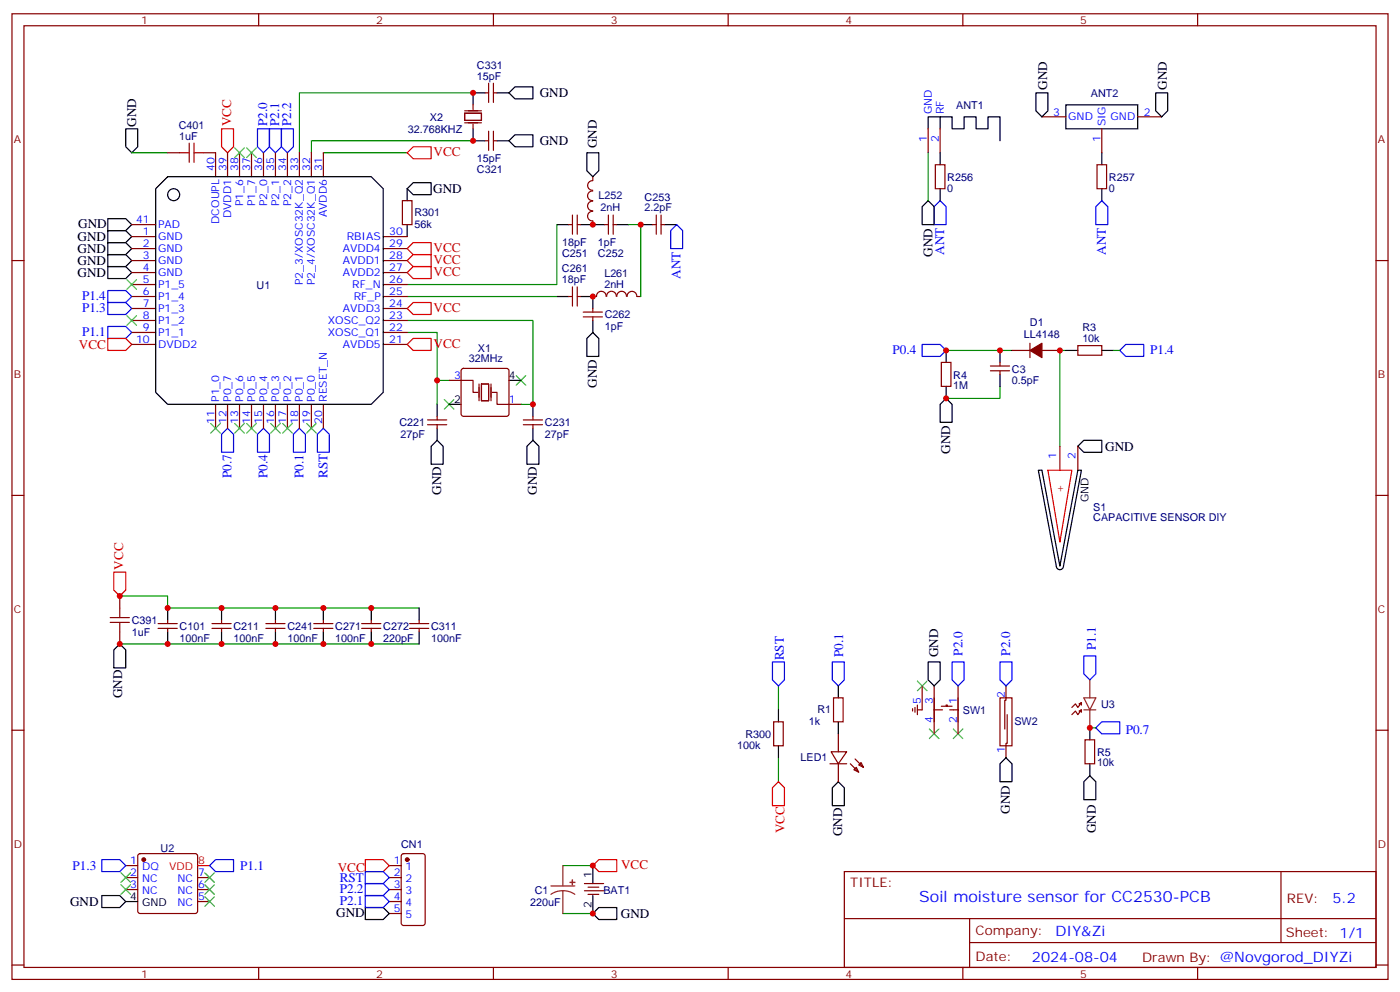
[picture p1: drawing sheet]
<svg xmlns="http://www.w3.org/2000/svg" width="412mm" height="292mm" viewBox="0 0 412 292" stroke-linecap="round" stroke-linejoin="round" font-family="sans-serif">
<g fill="none" stroke="#870000" stroke-width=".35">
<path d="M3.5 4.1h405.4v284.3h-405.4zM7.1 7.6h398.2v277.3h-398.2zM76.2 4.1v3.5M145.3 4.1v3.5M214.5 4.1v3.5M283.6 4.1v3.5M352.8 4.1v3.5M142.9 27.3h1M143.9 24.5v5.7M143.9 38.6v5.7M145.3 24.5v5.7M145.3 38.6v5.7"/>
<path d="M145.3 27.3h1.1M273.4 37.9v7.1M276.9 37.9v7.1M306.9 34.4h7.1M324.6 37.9v7.1M335.1 34.4h7.1M49.4 45h3.5M60 45h3.5v7M67 45v7M70.6 45v7M74.1 45v7M77.6 45v7"/>
<path d="M81.1 45v7M84.7 45v7M88.2 45v7M91.7 45v7M95.2 45v7M118.5 59.1h2.9v7h-2.9zM142.9 41.5h1M145.3 41.5h1.1M174.6 59.2a1.41 1.41 0 0 0-1.5 1.4 1.41 1.41 0 0 0 1.5 1.5M174.6 56.3a1.41 1.41 0 0 0-1.5 1.4 1.41 1.41 0 0 0 1.5 1.4M174.6 53.2a1.41 1.41 0 0 0-1.5 1.4 1.41 1.41 0 0 0 1.5 1.4M174.6 52v1.1"/>
<path d="M275.5 48.5h2.8v7.1h-2.8zM323.1 48.5h2.9v7.1h-2.9zM3.5 76.7h3.6M38.8 76.7h7.1M38.8 66.1h7.1M38.8 69.7h7.1M38.8 73.2h7.1M112.9 76.7h7M112.9 69.7h7M112.9 73.2h7M167.6 66.1h1M168.6 63.3v5.7"/>
<path d="M170 63.3v5.7M170 66.1h1.1M174.6 62.2a1.41 1.41 0 0 0-1.5 1.4 1.41 1.41 0 0 0 1.5 1.4M174.6 65.1v1M178.2 66.1h1M179.2 63.3v5.7M180.6 66.1h1.1M180.6 63.3v5.7M192.3 66.1h1M193.3 63.3v5.7M194.7 66.1h1.1M194.7 63.3v5.7"/>
<path d="M405.3 76.7h3.6M38.8 87.3h7.1M38.8 80.3h7.1M38.8 83.8h7.1M38.8 90.8h7.1M38.8 94.4h7.1M38.8 97.9h7.1M112.9 87.3h7M112.9 80.3h7M112.9 83.8h7M112.9 90.8h7M112.9 94.4h7"/>
<path d="M112.9 97.9h7M167.6 87.3h1M168.6 84.5v5.6M170 84.5v5.6M170 87.3h1.1M171.8 93.3h5.6M171.8 91.9h5.6M174.6 87.3h1.1M174.6 90.8v1.1M174.6 93.3v1.1M175.7 87.3a1.41 1.41 0 0 1 1.4-1.5 1.41 1.41 0 0 1 1.4 1.5M178.7 87.3a1.41 1.41 0 0 1 1.4-1.5 1.41 1.41 0 0 1 1.4 1.5"/>
<path d="M181.7 87.3a1.41 1.41 0 0 1 1.4-1.5 1.41 1.41 0 0 1 1.4 1.5M184.7 87.3a1.41 1.41 0 0 1 1.5-1.5 1.41 1.41 0 0 1 1.4 1.5M187.7 87.3h1M38.8 101.4h7.1M63.5 119.1v7M67 119.1v7M70.6 119.1v7M74.1 119.1v7M77.6 119.1v7M81.1 119.1v7M84.7 119.1v7M88.2 119.1v7"/>
<path d="M91.7 119.1v7M95.2 119.1v7M112.9 101.4h7M132.3 112h3.5M136.1 108.7l.4-.2h12.7l.5 .2 .2 .5v12.7l-.2 .5-.5 .2h-12.7l-.5-.2-.2-.5v-12.7zM149.9 119.1h3.6M277.3 106.7h2.8v7.1h-2.8zM291.7 109.2h5.7M291.7 107.8h5.7M294.6 106.7v1.1M294.6 109.2v1M298.1 103.2h5.3"/>
<path d="M303.4 101.1v4.2M306.9 103.2h5.3M317.5 101.8h7.1v2.8h-7.1zM125.9 125.1h5.7M125.9 123.6h5.7M128.8 122.6v1M128.8 125.1v1M154.2 125.1h5.6M154.2 123.6h5.6M157 122.6v1M157 125.1v1M312.2 131.4v7.1"/>
<path d="M317.5 131.4v7.1M3.5 145.9h3.6M405.3 145.9h3.6M35.3 175.5v3.5M35.3 186.1v3.5M46.6 185h5.6M46.6 183.6h5.6M49.4 182.6v1M49.4 185v1.1M62.4 185h5.7M62.4 183.6h5.7M65.3 182.6v1"/>
<path d="M65.3 185v1.1M78.3 185h5.7M78.3 183.6h5.7M81.1 182.6v1M81.1 185v1.1M92.4 185h5.7M92.4 183.6h5.7M95.2 182.6v1M95.2 185v1.1M106.5 185h5.7M106.5 183.6h5.7M109.4 182.6v1"/>
<path d="M109.4 185v1.1M120.6 185h5.7M120.6 183.6h5.7M123.5 182.6v1M123.5 185v1.1M3.5 215h3.6M227.9 212.5h2.8v7.1h-2.8zM245.5 205.5h2.9v7h-2.9zM246.9 216.1v5.3M268.8 208.7v.7M269.5 208.3v1.4M270.2 207.6v2.8"/>
<path d="M271.6 202v7h-1.4M275.2 202v14.1M275.2 209h2.4M277.3 208h3.2M278.7 208v-.4h.3v.4M279.8 209h2.4M282.2 202v14.1M294.6 205.5h3.5v14.1h-3.5zM296.3 202v4.2h-.3v8.5M296.7 210.4v8.5h-.4v4.2M317.9 207.3l.7-.4-1.1 1.4-.7-1-1.1 1M317.9 209.4l.7-.4-1.1 1.4-.7-1-1.1 1"/>
<path d="M318.6 206.9v.7M318.6 209v.7M319.6 217.8h2.8v7.1h-2.8zM405.3 215h3.6M244.5 224.9h4.9M244.8 221.4h4.6l-2.5 3.5zM246.9 224.9v5.3M250.5 224.9l2.4 2.5M251.5 226.7l.7-.7 .7 1.4zM251.9 223.5l2.5 2.5M252.9 225.2l.7-.7 .8 1.5zM37 254.9h3.6"/>
<path d="M37 258.4h3.6M40.8 251.6l.5-.2h16.2l.5 .2 .2 .5v16.2l-.2 .5-.5 .2h-16.2l-.5-.2-.2-.5v-16.2zM58.2 258.4h3.5M114.7 254.9h3.5M114.7 258.4h3.5M118.4 251.6l.5-.2h5.6l.7 .4v20l-.4 .7h-5.9l-.7-.4v-20zM248.7 256.6h156.6v28.3h-156.6zM377.3 256.7v20.8M37 261.9h3.6M58.2 261.9h3.5M58.2 265.5h3.5M114.7 261.9h3.5"/>
<path d="M114.7 265.5h3.5M114.7 269h3.5M172.2 262.3h5.6M172.2 260.2h5.6M173.2 263.3h3.2M173.2 261.2h3.2M248.7 270.5h156.5M285.6 277.5h119.6M285.6 270.5v14.1M3.5 284.2h3.6M76.2 284.9v3.5M145.3 284.9v3.5"/>
<path d="M214.5 284.9v3.5M283.6 284.9v3.5M352.8 284.9v3.5M405.3 284.2h3.6"/>
</g>
<g fill="none" stroke="#008700" stroke-width=".35">
<path d="M139.3 27.3h-51.1v17.7M38.8 45h10.6M95.2 45h24.7M139.3 41.5h-47.6v3.5M273.4 45v14.1M164 66.1v17.7h-44.1M185.2 66.1h3.5v21.2M119.9 97.9h8.9v14.1h3.5M119.9 94.4h37.1v24.7h-3.5M119.9 87.3h44.1M128.8 112v7.1M278.7 103.2h19.4"/>
<path d="M294.6 113.8v3.5h-15.9M314 103.2h-1.8v28.2M328.1 103.2h1.7M35.3 175.5h14.1v3.5h74.1M35.3 189.6h88.2M229.3 202v7M321 214.3h1.8M229.3 223.1v7.1M165.8 254.9h8.8M165.8 269h8.8"/>
</g>
<g fill="none" stroke="#000" stroke-width=".35">
<path d="M37 37.9h3.6v5.3l-1.8 1.8-1.8-1.8zM139.3 37.9v3.6h3.6M142.9 27.3h-3.6v3.6M146.4 27.3h3.5M151.7 25.6h5.3v3.5h-5.3l-1.8-1.8zM151.7 39.7h5.3v3.5h-5.3l-1.8-1.7zM276.9 37.9v-3.5h3.6v3.5h3.5v-3.5h3.5v3.5h3.5v-3.5h3.6v7.1M276.9 34.4h-3.5v3.5M305.2 27.3h3.5v5.3l-1.8 1.8-1.7-1.8zM314 30.9h21.1v7h-21.1zM340.4 27.3h3.6v5.3l-1.8 1.8-1.8-1.8zM49.4 52h60l3.5 3.6v59.9l-3.5 3.6h-60l-3.5-3.6v-59.9z"/>
<path d="M119.9 55.6v3.5M121.7 53.8h5.3v3.5h-5.3l-1.8-1.7zM146.4 41.5h3.5M172.9 45h3.5v5.3l-1.8 1.7-1.7-1.7zM276.9 45v3.5M276.9 55.6v3.5M324.6 45v3.5M324.6 55.6v3.5M31.7 64.4h5.3l1.8 1.7-1.8 1.8h-5.3zM31.7 78.5h5.3l1.8 1.8-1.8 1.7h-5.3zM31.7 75h5.3l1.8 1.7-1.8 1.8h-5.3zM31.7 71.4h5.3l1.8 1.8-1.8 1.8h-5.3z"/>
<path d="M31.7 67.9h5.3l1.8 1.8-1.8 1.7h-5.3zM119.9 66.1v3.6M164 66.1h3.6M171.1 66.1h7.1M181.7 66.1h3.5M188.7 66.1h3.6M195.8 66.1h3.5M271.6 60.9l1.8-1.8 1.8 1.8v5.2h-3.6zM164 87.3h3.6M171.1 87.3h3.5v3.5M174.6 97.9l1.8 1.8v5.3h-3.5v-5.3zM174.6 94.4v3.5"/>
<path d="M128.8 119.1v3.5M132.3 119.1h3.5M149.9 112h3.6M157 119.1v3.5M278.7 117.3l1.8 1.8v5.3h-3.6v-5.3zM278.7 103.2v3.5M278.7 113.8v3.5M294.6 103.2v3.5M294.6 110.2v3.6M314 103.2h3.5M324.6 103.2h3.5M127 131.4l1.8-1.8 1.7 1.8v5.3h-3.5z"/>
<path d="M128.8 126.1v3.5M155.2 131.4l1.8-1.8 1.7 1.8v5.3h-3.5zM157 126.1v3.5M305.9 138.5h1l5.3 28.2 5.3-28.2h1.1l-5.3 28.2a1.06 1.06 0 0 1-1.1 1 1.06 1.06 0 0 1-1.1-1zM317.5 131.4l1.8-1.8h5.3v3.6h-5.3zM49.4 179v3.6M65.3 179v3.6M81.1 179v3.6M95.2 179v3.6M109.4 179v3.6M123.5 179v3.6M33.5 191.4l1.8-1.8 1.7 1.8v5.3h-3.5z"/>
<path d="M49.4 186.1v3.5M65.3 186.1v3.5M81.1 186.1v3.5M95.2 186.1v3.5M109.4 186.1v3.5M123.5 186.1v3.5M273.4 194.9h3.5v5.3l-1.7 1.8-1.8-1.8zM229.3 209v3.5M229.3 219.6v3.5M246.9 202v3.5M246.9 212.5v3.6M321 214.3v3.5"/>
<path d="M245.2 232l1.7-1.8 1.8 1.8v5.2h-3.5zM296.3 223.1l1.8 1.8v5.3h-3.5v-5.3zM319.3 230.2l1.7-1.8 1.8 1.8v5.3h-3.5zM321 224.9v3.5M174.6 254.9v5.3M30 263.7h5.3l1.7 1.8-1.7 1.7h-5.3zM37 265.5h3.6M107.6 267.2h5.3l1.8 1.8-1.8 1.8h-5.3zM174.6 269l1.8-1.8h5.3v3.6h-5.3zM174.6 263.7v5.3"/>
<circle cx="51.2" cy="57.3" r="1.76"/>
</g>
<g fill="none" stroke="#3c3" stroke-width=".35">
<path d="M69.1 43.6l2.9 2.8M72 43.6l-2.9 2.8M72.7 43.6l2.8 2.8M75.5 43.6l-2.8 2.8M37.4 82.4l2.8 2.8M37.4 93l2.8 2.8M40.2 82.4l-2.8 2.8M40.2 93l-2.8 2.8M130.9 117.7l2.8 2.8M133.7 117.7l-2.8 2.8M152 110.6l2.9 2.8M154.9 110.6l-2.9 2.8"/>
<path d="M62.1 124.7l2.8 2.8M64.9 124.7l-2.8 2.8M69.1 124.7l2.9 2.8M72 124.7l-2.9 2.8M72.7 124.7l2.8 2.8M75.5 124.7l-2.8 2.8M79.7 124.7l2.8 2.8M82.5 124.7l-2.8 2.8M83.3 124.7l2.8 2.8M86.1 124.7l-2.8 2.8M90.3 124.7l2.8 2.8M93.1 124.7l-2.8 2.8"/>
<path d="M270.2 200.6l2.8 2.8M273 200.6l-2.8 2.8M273.8 214.7l2.8 2.8M276.6 214.7l-2.8 2.8M280.8 214.7l2.8 2.8M283.6 214.7l-2.8 2.8M35.6 257l2.9 2.8M38.5 257l-2.9 2.8M60.3 257l2.8 2.8M63.1 257l-2.8 2.8M35.6 260.5l2.9 2.8M38.5 260.5l-2.9 2.8"/>
<path d="M60.3 260.5l2.8 2.8M60.3 264.1l2.8 2.8M63.1 260.5l-2.8 2.8M63.1 264.1l-2.8 2.8"/>
</g>
<g fill="#8c2424" stroke="#8c2424" stroke-width=".35">
<path d="M168.6 259.1v1.4z"/>
<path d="M167.9 259.8l1.4 .1z"/>
</g>
<path d="M319.3 205.5h3.5l-1.8 3.5zM319.3 209h3.5M321 200.2v5.3M321 209v5.3M165.8 254.9v6M162.3 260.9h7M165.8 262.3l1.9 .2 1.6 .8M165.8 262.3l-1.8 .2-1.7 .8M165.8 262.3v6.7" fill="none" stroke="#8c2424" stroke-width=".35"/>
<g fill="none" stroke="#f00" stroke-width=".35">
<path d="M65.3 37.9h3.5v5.3l-1.8 1.8-1.7-1.8zM119.9 45l1.8-1.8h5.3v3.5h-5.3zM119.9 76.7l1.8-1.7h5.3v3.5h-5.3zM119.9 73.2l1.8-1.8h5.3v3.6h-5.3zM31.7 99.7h5.3l1.8 1.7-1.8 1.8h-5.3zM119.9 90.8l1.8-1.7h5.3v3.5h-5.3zM119.9 80.3l1.8-1.8h5.3v3.5h-5.3zM119.9 101.4l1.8-1.7h5.3v3.5h-5.3zM308.7 138.5h7l-3.5 21.1zM33.5 168.5h3.5v5.2l-1.7 1.8-1.8-1.8zM229.3 230.2l1.8 1.8v5.2h-3.6v-5.2zM58.2 254.9h3.5"/>
<path d="M107.6 253.1h5.3l1.8 1.8-1.8 1.7h-5.3zM174.6 254.9l1.8-1.8h5.3v3.5h-5.3z"/>
</g>
<g fill="#870000" stroke="#870000" stroke-width=".35">
<path d="M303.4 103.2l3.5-2.1v4.2z"/>
<circle cx="42.3" cy="253.1" r=".53"/>
<circle cx="119.9" cy="253.1" r=".53"/>
</g>
<g fill="none" stroke="#00f" stroke-width=".35">
<path d="M75.8 37.9h3.6v5.3l-1.8 1.8-1.8-1.8zM79.4 37.9h3.5v5.3l-1.8 1.8-1.7-1.8zM82.9 37.9h3.5v5.3l-1.7 1.8-1.8-1.8zM199.3 66.1l1.8 1.8v5.3h-3.5v-5.3zM275.2 60.9l1.7-1.8 1.8 1.8v5.2h-3.5zM322.8 60.9l1.8-1.8 1.7 1.8v5.2h-3.5zM31.7 85.5h5.3l1.8 1.8-1.8 1.8h-5.3zM31.7 89.1h5.3l1.8 1.7-1.8 1.8h-5.3zM31.7 96.1h5.3l1.8 1.8-1.8 1.8h-5.3zM271.6 101.4h5.3l1.8 1.8-1.8 1.8h-5.3zM329.8 103.2l1.8-1.8h5.3v3.6h-5.3zM67 126.1l1.8 1.8v5.3h-3.5v-5.3z"/>
<path d="M77.6 126.1l1.8 1.8v5.3h-3.6v-5.3zM86.4 127.9l1.8-1.8 1.8 1.8v5.3h-3.6zM95.2 126.1l1.8 1.8v5.3h-3.5v-5.3zM227.5 194.9h3.6v5.3l-1.8 1.8-1.8-1.8zM245.2 194.9h3.5v5.3l-1.8 1.8-1.7-1.8zM280.5 194.9h3.5v5.3l-1.8 1.8-1.7-1.8zM294.6 194.9h3.5v5.3l-1.8 1.8-1.7-1.8zM319.3 193.1h3.5v5.3l-1.8 1.8-1.7-1.8zM322.8 214.3l1.8-1.8h5.2v3.6h-5.2zM30 253.1h5.3l1.7 1.8-1.7 1.7h-5.3zM61.7 254.9l1.8-1.8h5.3v3.5h-5.3zM107.6 256.6h5.3l1.8 1.8-1.8 1.8h-5.3z"/>
<path d="M107.6 260.2h5.3l1.8 1.7-1.8 1.8h-5.3zM107.6 263.7h5.3l1.8 1.8-1.8 1.7h-5.3z"/>
</g>
<path d="M136.9 33.3h4.9v2.2h-4.9zM136.9 36.2h4.9M136.9 32.6h4.9M139.3 30.9v1.4M139.3 36.5v1.4M135.8 112h3.5v3.5h1.5M141.1 113.1v4.9M141.8 113.1h2.1v4.9h-2.1zM144.6 113.1v4.9M145 115.5h1.4v3.6h3.5" fill="none" stroke="#870012" stroke-width=".35"/>
<path d="M52.9 45h2.8M55.7 42.2v5.6M57.1 42.2v5.6M57.1 45h2.9M35.3 179v2.9M32.5 183.3h5.6M32.5 181.9h5.6M35.3 183.3v2.8" fill="none" stroke="#a10000" stroke-width=".35"/>
<g fill="#c00">
<circle cx="174.6" cy="254.9" r=".88"/>
<circle cx="174.6" cy="269" r=".88"/>
<circle cx="294.6" cy="103.2" r=".88"/>
<circle cx="312.2" cy="103.2" r=".88"/>
<circle cx="278.7" cy="103.2" r=".88"/>
<circle cx="278.7" cy="117.3" r=".88"/>
<circle cx="139.3" cy="27.3" r=".88"/>
<circle cx="139.3" cy="41.5" r=".88"/>
<circle cx="174.6" cy="66.1" r=".88"/>
<circle cx="174.6" cy="87.3" r=".88"/>
<circle cx="188.7" cy="66.1" r=".88"/>
<circle cx="35.3" cy="175.5" r=".88"/>
<circle cx="35.3" cy="189.6" r=".88"/>
<circle cx="109.4" cy="189.6" r=".88"/>
<circle cx="95.3" cy="189.6" r=".88"/>
<circle cx="81.1" cy="189.6" r=".88"/>
<circle cx="65.3" cy="189.6" r=".88"/>
<circle cx="49.4" cy="189.6" r=".88"/>
<circle cx="49.4" cy="179" r=".88"/>
<circle cx="109.4" cy="179" r=".88"/>
<circle cx="95.3" cy="179" r=".88"/>
<circle cx="81.1" cy="179" r=".88"/>
<circle cx="65.3" cy="179" r=".88"/>
<circle cx="128.8" cy="112" r=".88"/>
<circle cx="157" cy="119.1" r=".88"/>
<circle cx="321" cy="214.3" r=".88"/>
</g>
<text font-size="4.6" fill="#00f" x="270.8" y="265.7">Soil moisture sensor for CC2530-PCB</text>
<g font-size="4.2" fill="#00f">
<text x="392.5" y="265.9">5.2</text>
<text x="310.9" y="275.5">DIY&amp;Zi</text>
<text x="304" y="283.3">2024-08-04</text>
</g>
<g font-size="3.9">
<text x="159" y="28.5">GND</text>
<text x="308.5" y="26.4" transform="rotate(-90 308.5 26.4)">GND</text>
<text x="343.8" y="26.4" transform="rotate(-90 343.8 26.4)">GND</text>
<text x="40.1" y="37.3" transform="rotate(-90 40.1 37.3)">GND</text>
<text x="159" y="42.6">GND</text>
<text x="175.8" y="43.7" transform="rotate(-90 175.8 43.7)">GND</text>
<text x="127.6" y="56.7">GND</text>
<text x="22.8" y="70.9">GND</text>
<text x="23" y="67.1">GND</text>
<text x="22.8" y="77.9">GND</text>
<text x="22.8" y="74.4">GND</text>
<text x="274.7" y="75.6" transform="rotate(-90 274.7 75.6)">GND</text>
<text x="22.8" y="81.5">GND</text>
<text x="175.8" y="114.2" transform="rotate(-90 175.8 114.2)">GND</text>
<text x="279.9" y="133.6" transform="rotate(-90 279.9 133.6)">GND</text>
<text x="325.6" y="132.7">GND</text>
<text x="129.9" y="145.7" transform="rotate(-90 129.9 145.7)">GND</text>
<text x="158.1" y="145.7" transform="rotate(-90 158.1 145.7)">GND</text>
<text x="276.3" y="193.6" transform="rotate(-90 276.3 193.6)">GND</text>
<text x="36" y="205.5" transform="rotate(-90 36 205.5)">GND</text>
<text x="297.5" y="239.6" transform="rotate(-90 297.5 239.6)">GND</text>
<text x="322.8" y="245.3" transform="rotate(-90 322.8 245.3)">GND</text>
<text x="248.1" y="246.2" transform="rotate(-90 248.1 246.2)">GND</text>
<text x="20.6" y="266.7">GND</text>
<text x="99" y="270.1">GND</text>
<text x="182.9" y="270.3">GND</text>
</g>
<g font-size="3.9" fill="#f00">
<text x="68.1" y="37.2" transform="rotate(-90 68.1 37.2)">VCC</text>
<text x="127.7" y="46">VCC</text>
<text x="127.7" y="77.8">VCC</text>
<text x="127.7" y="74.2">VCC</text>
<text x="127.7" y="81.3">VCC</text>
<text x="127.7" y="91.9">VCC</text>
<text x="23.2" y="102.7">VCC</text>
<text x="127.7" y="102.4">VCC</text>
<text x="36.3" y="167.7" transform="rotate(-90 36.3 167.7)">VCC</text>
<text x="231.1" y="245.4" transform="rotate(-90 231.1 245.4)">VCC</text>
<text x="99.5" y="256.7">VCC</text>
<text x="183" y="256">VCC</text>
</g>
<g font-size="3.9" fill="#00f">
<text x="78.7" y="37.2" transform="rotate(-90 78.7 37.2)">P2.0</text>
<text x="82.3" y="37.2" transform="rotate(-90 82.3 37.2)">P2.1</text>
<text x="85.8" y="37.2" transform="rotate(-90 85.8 37.2)">P2.2</text>
<text x="278.1" y="75.1" transform="rotate(-90 278.1 75.1)">ANT</text>
<text x="325.7" y="75.1" transform="rotate(-90 325.7 75.1)">ANT</text>
<text x="200.5" y="82.1" transform="rotate(-90 200.5 82.1)">ANT</text>
<text x="24.2" y="88.5">P1.4</text>
<text x="24.2" y="92">P1.3</text>
<text x="24.2" y="99.1">P1.1</text>
<text x="262.9" y="104.3">P0.4</text>
<text x="338.8" y="104.3">P1.4</text>
<text x="68.2" y="140.8" transform="rotate(-90 68.2 140.8)">P0.7</text>
<text x="78.8" y="140.8" transform="rotate(-90 78.8 140.8)">P0.4</text>
<text x="89.4" y="140.8" transform="rotate(-90 89.4 140.8)">P0.1</text>
<text x="96.5" y="140.7" transform="rotate(-90 96.5 140.7)">RST</text>
<text x="322.8" y="191.4" transform="rotate(-90 322.8 191.4)">P1.1</text>
<text x="230.9" y="194.5" transform="rotate(-90 230.9 194.5)">RST</text>
<text x="248.4" y="193.5" transform="rotate(-90 248.4 193.5)">P0.1</text>
<text x="283.5" y="193" transform="rotate(-90 283.5 193)">P2.0</text>
<text x="297.6" y="193" transform="rotate(-90 297.6 193)">P2.0</text>
<text x="331.6" y="216.1">P0.7</text>
<text x="21.4" y="256.1">P1.3</text>
<text x="70.7" y="256.1">P1.1</text>
<text x="100.1" y="259.6">RST</text>
<text x="100.1" y="263.1">P2.2</text>
<text x="100.1" y="266.6">P2.1</text>
</g>
<g font-size="3.9" fill="#800">
<text x="250.5" y="261.2">TITLE:</text>
<text x="379.1" y="265.9">REV:</text>
<text x="287.4" y="275.4">Company:</text>
<text x="378.7" y="276">Sheet: 1/1</text>
<text x="287.4" y="283.1">Date:</text>
<text x="336.4" y="283.2">Drawn By: @Novgorod_DIYZi</text>
</g>
<g font-size="3.2" fill="#800">
<text x="41.6" y="7.1">1</text>
<text x="110.8" y="7.1">2</text>
<text x="179.9" y="7.1">3</text>
<text x="249.1" y="7.1">4</text>
<text x="318.2" y="7.1">5</text>
<text x="4.1" y="42.2">A</text>
<text x="405.9" y="42.2">A</text>
<text x="4.1" y="111.3">B</text>
<text x="405.9" y="111.3">B</text>
<text x="4.1" y="180.4">C</text>
<text x="405.9" y="180.4">C</text>
<text x="4.1" y="249.6">D</text>
<text x="405.9" y="249.6">D</text>
<text x="41.6" y="287.9">1</text>
<text x="110.8" y="287.9">2</text>
<text x="179.9" y="287.9">3</text>
<text x="249.1" y="287.9">4</text>
<text x="318.2" y="287.9">5</text>
</g>
<g font-size="3.2" fill="#000080">
<text x="140.5" y="23.5">15pF</text>
<text x="140.5" y="20.3">C331</text>
<text x="321.4" y="28.5">ANT2</text>
<text x="126.6" y="35.6">X2</text>
<text x="281.7" y="32">ANT1</text>
<text x="52.6" y="37.9">C401</text>
<text x="52.7" y="41.1">1uF</text>
<text x="120.1" y="39.2">32.768KHZ</text>
<text x="140.5" y="47.8">15pF</text>
<text x="140.5" y="51">C321</text>
<text x="279" y="53.3">R256</text>
<text x="326.7" y="53.3">R257</text>
<text x="176.3" y="58.5">L252</text>
<text x="189.9" y="59.1">C253</text>
<text x="279" y="56.4">0</text>
<text x="326.7" y="56.5">0</text>
<text x="122.1" y="63.7">R301</text>
<text x="176.9" y="62">2nH</text>
<text x="189.9" y="62.3">2.2pF</text>
<text x="122.1" y="67.2">56k</text>
<text x="165.6" y="72.5">18pF</text>
<text x="165.6" y="75.7">C251</text>
<text x="176.1" y="72.5">1pF</text>
<text x="176.1" y="75.7">C252</text>
<text x="165.5" y="83.4">18pF</text>
<text x="165.5" y="80.2">C261</text>
<text x="178" y="81.5">L261</text>
<text x="75.6" y="85">U1</text>
<text x="178" y="84.7">2nH</text>
<text x="178.2" y="93.7">C262</text>
<text x="178.2" y="97.2">1pF</text>
<text x="301.6" y="99.7">LL4148</text>
<text x="303.4" y="96.1">D1</text>
<text x="318.8" y="100.7">10k</text>
<text x="318.8" y="97.5">R3</text>
<text x="138.1" y="106.7">32MHz</text>
<text x="140.8" y="103.5">X1</text>
<text x="280.8" y="111.5">R4</text>
<text x="298.1" y="113">0.5pF</text>
<text x="298.1" y="109.7">C3</text>
<text x="280.8" y="114.7">1M</text>
<text x="117.6" y="125.4">C221</text>
<text x="160.5" y="125.4">C231</text>
<text x="118" y="128.9">27pF</text>
<text x="160.5" y="128.9">27pF</text>
<text x="322" y="153.6">CAPACITIVE SENSOR DIY</text>
<text x="322" y="150.4">S1</text>
<text x="38.8" y="183.6">C391</text>
<text x="52.9" y="185.4">C101</text>
<text x="68.8" y="185.4">C211</text>
<text x="84.7" y="185.4">C241</text>
<text x="98.8" y="185.4">C271</text>
<text x="112.9" y="185.4">C272</text>
<text x="127" y="185.4">C311</text>
<text x="38.8" y="187.1">1uF</text>
<text x="52.9" y="188.9">100nF</text>
<text x="68.8" y="188.9">100nF</text>
<text x="84.7" y="188.9">100nF</text>
<text x="98.8" y="188.9">100nF</text>
<text x="112.9" y="188.9">220pF</text>
<text x="127" y="188.9">100nF</text>
<text x="324.4" y="208.5">U3</text>
<text x="238.3" y="213.6">1k</text>
<text x="240.8" y="210.1">R1</text>
<text x="283.6" y="210.3">SW1</text>
<text x="298.8" y="213.6">SW2</text>
<text x="217.1" y="220.5">100k</text>
<text x="219.6" y="217.3">R300</text>
<text x="235.8" y="224.2">LED1</text>
<text x="323.1" y="225.7">10k</text>
<text x="323.1" y="222.5">R5</text>
<text x="47.3" y="250.8">U2</text>
<text x="118.2" y="249.6">CN1</text>
<text x="157.5" y="263.1">C1</text>
<text x="177.8" y="263.1">BAT1</text>
<text x="156.2" y="266.6">220uF</text>
</g>
<g font-size="3.2" fill="#00f">
<text x="274.5" y="33.7" transform="rotate(-90 274.5 33.7)">GND</text>
<text x="278" y="33.7" transform="rotate(-90 278 33.7)">RF</text>
<text x="310.2" y="34">3</text>
<text x="314.7" y="35.5">GND</text>
<text x="327.2" y="35.5">GND</text>
<text x="336.9" y="34">2</text>
<text x="273" y="41.7" transform="rotate(-90 273 41.7)">1</text>
<text x="276.6" y="41.7" transform="rotate(-90 276.6 41.7)">2</text>
<text x="324.2" y="41.7" transform="rotate(-90 324.2 41.7)">1</text>
<text x="325.6" y="37.2" transform="rotate(-90 325.6 37.2)">SIG</text>
<text x="63.1" y="50.3" transform="rotate(-90 63.1 50.3)">40</text>
<text x="66.7" y="50.3" transform="rotate(-90 66.7 50.3)">39</text>
<text x="70.2" y="50.3" transform="rotate(-90 70.2 50.3)">38</text>
<text x="73.7" y="50.3" transform="rotate(-90 73.7 50.3)">37</text>
<text x="77.3" y="50.3" transform="rotate(-90 77.3 50.3)">36</text>
<text x="80.8" y="50.3" transform="rotate(-90 80.8 50.3)">35</text>
<text x="84.3" y="50.3" transform="rotate(-90 84.3 50.3)">34</text>
<text x="87.8" y="50.3" transform="rotate(-90 87.8 50.3)">33</text>
<text x="91.4" y="50.3" transform="rotate(-90 91.4 50.3)">32</text>
<text x="94.9" y="50.3" transform="rotate(-90 94.9 50.3)">31</text>
<text x="40.1" y="65.8">41</text>
<text x="64.6" y="65.9" transform="rotate(-90 64.6 65.9)">DCOUPL</text>
<text x="68.1" y="64.3" transform="rotate(-90 68.1 64.3)">DVDD1</text>
<text x="71.6" y="60.7" transform="rotate(-90 71.6 60.7)">P1_6</text>
<text x="75.1" y="60.7" transform="rotate(-90 75.1 60.7)">P1_7</text>
<text x="78.7" y="60.7" transform="rotate(-90 78.7 60.7)">P2_0</text>
<text x="82.2" y="60.7" transform="rotate(-90 82.2 60.7)">P2_1</text>
<text x="85.7" y="60.7" transform="rotate(-90 85.7 60.7)">P2_2</text>
<text x="96.3" y="64" transform="rotate(-90 96.3 64)">AVDD6</text>
<text x="42.1" y="69.3">1</text>
<text x="46.6" y="70.7">GND</text>
<text x="46.6" y="67.2">PAD</text>
<text x="102.1" y="70.7">RBIAS</text>
<text x="114.7" y="69.3">30</text>
<text x="42.1" y="72.8">2</text>
<text x="42.1" y="76.4">3</text>
<text x="46.6" y="74.3">GND</text>
<text x="46.6" y="77.8">GND</text>
<text x="100.9" y="77.8">AVDD1</text>
<text x="100.9" y="74.3">AVDD4</text>
<text x="114.7" y="76.4">28</text>
<text x="114.7" y="72.8">29</text>
<text x="42.1" y="79.9">4</text>
<text x="42.1" y="83.4">5</text>
<text x="46.6" y="81.3">GND</text>
<text x="89.3" y="84" transform="rotate(-90 89.3 84)">P2_3/XOSC32K_Q2</text>
<text x="92.8" y="84" transform="rotate(-90 92.8 84)">P2_4/XOSC32K_Q1</text>
<text x="100.9" y="81.3">AVDD2</text>
<text x="114.7" y="83.4">26</text>
<text x="114.7" y="79.9">27</text>
<text x="42.1" y="87">6</text>
<text x="46.6" y="84.8">P1_5</text>
<text x="46.6" y="88.4">P1_4</text>
<text x="103.8" y="84.8">RF_N</text>
<text x="104.2" y="88.4">RF_P</text>
<text x="114.7" y="87">25</text>
<text x="42.1" y="90.5">7</text>
<text x="42.1" y="94">8</text>
<text x="46.6" y="91.9">P1_3</text>
<text x="46.6" y="95.4">P1_2</text>
<text x="96.6" y="95.4">XOSC_Q2</text>
<text x="100.9" y="91.9">AVDD3</text>
<text x="114.7" y="94">23</text>
<text x="114.7" y="90.5">24</text>
<text x="40.1" y="101.1">10</text>
<text x="42.1" y="97.5">9</text>
<text x="46.6" y="99">P1_1</text>
<text x="96.6" y="99">XOSC_Q1</text>
<text x="114.7" y="101.1">21</text>
<text x="114.7" y="97.5">22</text>
<text x="46.6" y="102.5">DVDD2</text>
<text x="100.9" y="102.5">AVDD5</text>
<text x="133.8" y="111.7">3</text>
<text x="64.6" y="118.4" transform="rotate(-90 64.6 118.4)">P1_0</text>
<text x="68.1" y="118.4" transform="rotate(-90 68.1 118.4)">P0_7</text>
<text x="71.6" y="118.4" transform="rotate(-90 71.6 118.4)">P0_6</text>
<text x="75.1" y="118.4" transform="rotate(-90 75.1 118.4)">P0_5</text>
<text x="78.7" y="118.4" transform="rotate(-90 78.7 118.4)">P0_4</text>
<text x="82.2" y="118.4" transform="rotate(-90 82.2 118.4)">P0_3</text>
<text x="85.7" y="118.4" transform="rotate(-90 85.7 118.4)">P0_2</text>
<text x="89.3" y="118.4" transform="rotate(-90 89.3 118.4)">P0_1</text>
<text x="92.8" y="118.4" transform="rotate(-90 92.8 118.4)">P0_0</text>
<text x="96.3" y="118.4" transform="rotate(-90 96.3 118.4)">RESET_N</text>
<text x="149.9" y="118.7">1</text>
<text x="63.1" y="124.9" transform="rotate(-90 63.1 124.9)">11</text>
<text x="66.7" y="124.9" transform="rotate(-90 66.7 124.9)">12</text>
<text x="70.2" y="124.9" transform="rotate(-90 70.2 124.9)">13</text>
<text x="73.7" y="124.9" transform="rotate(-90 73.7 124.9)">14</text>
<text x="77.3" y="124.9" transform="rotate(-90 77.3 124.9)">15</text>
<text x="80.8" y="124.9" transform="rotate(-90 80.8 124.9)">16</text>
<text x="84.3" y="124.9" transform="rotate(-90 84.3 124.9)">17</text>
<text x="87.8" y="124.9" transform="rotate(-90 87.8 124.9)">18</text>
<text x="91.4" y="124.9" transform="rotate(-90 91.4 124.9)">19</text>
<text x="94.9" y="124.9" transform="rotate(-90 94.9 124.9)">20</text>
<text x="311.1" y="135.3" transform="rotate(-90 311.1 135.3)">1</text>
<text x="316.8" y="135.3" transform="rotate(-90 316.8 135.3)">2</text>
<text x="271.3" y="207.3" transform="rotate(-90 271.3 207.3)">5</text>
<text x="274.8" y="207.3" transform="rotate(-90 274.8 207.3)">3</text>
<text x="281.9" y="207.3" transform="rotate(-90 281.9 207.3)">1</text>
<text x="296" y="205.5" transform="rotate(-90 296 205.5)">2</text>
<text x="274.8" y="212.8" transform="rotate(-90 274.8 212.8)">4</text>
<text x="281.9" y="212.8" transform="rotate(-90 281.9 212.8)">2</text>
<text x="296" y="221.6" transform="rotate(-90 296 221.6)">1</text>
<text x="38.4" y="254.5">1</text>
<text x="41.9" y="256.3">DQ</text>
<text x="116" y="254.5">1</text>
<text x="119.5" y="256.3">1</text>
<text x="38.4" y="258.1">2</text>
<text x="38.4" y="261.6">3</text>
<text x="41.9" y="259.8">NC</text>
<text x="41.9" y="263.3">NC</text>
<text x="52.3" y="263.3">NC</text>
<text x="52.3" y="259.8">NC</text>
<text x="58.4" y="261.6">6</text>
<text x="58.4" y="258.1">7</text>
<text x="116" y="258.1">2</text>
<text x="116" y="261.6">3</text>
<text x="119.5" y="259.8">2</text>
<text x="119.5" y="263.3">3</text>
<text x="52.3" y="266.9">NC</text>
<text x="58.4" y="265.1">5</text>
<text x="116" y="265.1">4</text>
<text x="116" y="268.6">5</text>
<text x="119.5" y="266.9">4</text>
<text x="119.5" y="270.4">5</text>
</g>
<g font-size="3.2">
<text x="149.9" y="111.7">4</text>
<text x="133.8" y="118.7">2</text>
<text x="320.7" y="147.9" transform="rotate(-90 320.7 147.9)">GND</text>
<text x="174.3" y="258.4" transform="rotate(-90 174.3 258.4)">1</text>
<text x="38.4" y="265.1">4</text>
<text x="41.9" y="266.9">GND</text>
<text x="174.3" y="267.5" transform="rotate(-90 174.3 267.5)">2</text>
</g>
<g font-size="3.2" fill="#f00">
<text x="313.3" y="145.3" transform="rotate(-90 313.3 145.3)">+</text>
<text x="49.8" y="256.3">VDD</text>
<text x="58.4" y="254.5">8</text>
</g>
</svg>
